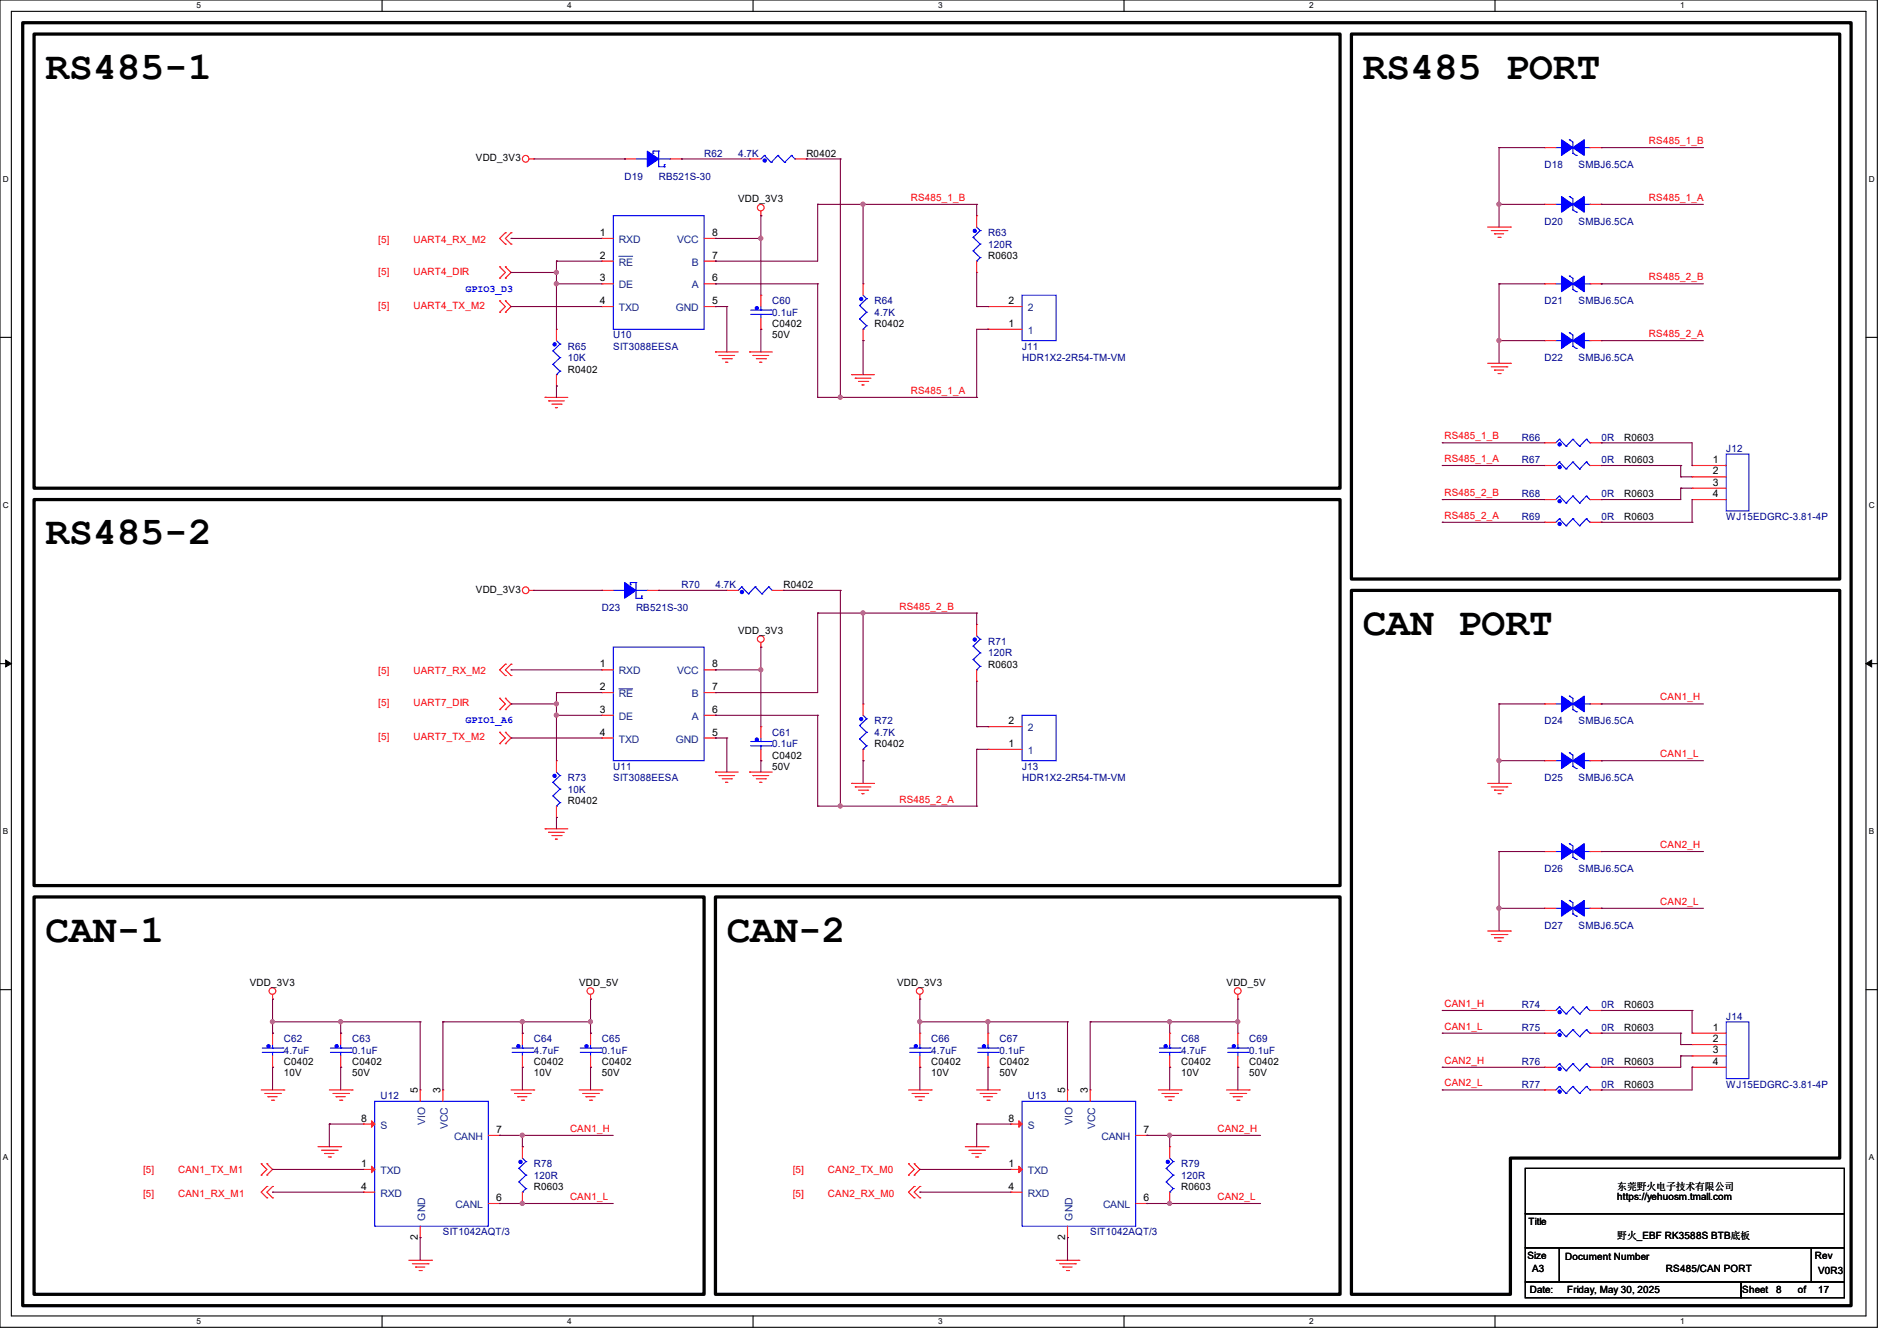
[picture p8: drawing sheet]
<svg xmlns="http://www.w3.org/2000/svg" width="297mm" height="210mm" viewBox="0 0 297 210" stroke-linecap="round" stroke-linejoin="round" font-family="sans-serif">
<path d="M0 0h293.9v207.9h-293.9zM1.8 1.8h290.3v204.3h-290.3z" fill="none" stroke="#000" stroke-width=".17"/>
<g fill="#fff">
<path d="M30.8 .2h.7v1.4h-.7z"/>
<path d="M30.8 206.2h.7v1.4h-.7z"/>
</g>
<path d="M59.8 0v1.8M59.8 206.1v1.8" fill="none" stroke="#000" stroke-width=".17"/>
<g fill="#fff">
<path d="M88.8 .2h.7v1.4h-.7z"/>
<path d="M88.8 206.2h.7v1.4h-.7z"/>
</g>
<path d="M117.9 0v1.8M117.9 206.1v1.8" fill="none" stroke="#000" stroke-width=".17"/>
<g fill="#fff">
<path d="M146.9 .2h.7v1.4h-.7z"/>
<path d="M146.9 206.2h.7v1.4h-.7z"/>
</g>
<path d="M176 0v1.8M176 206.1v1.8" fill="none" stroke="#000" stroke-width=".17"/>
<g fill="#fff">
<path d="M205 .2h.7v1.4h-.7z"/>
<path d="M205 206.2h.7v1.4h-.7z"/>
</g>
<path d="M234.1 0v1.8M234.1 206.1v1.8" fill="none" stroke="#000" stroke-width=".17"/>
<g fill="#fff">
<path d="M263.1 .2h.6v1.4h-.6z"/>
<path d="M263.1 206.2h.6v1.4h-.6z"/>
<path d="M.5 27.3h.9v1.4h-.9z"/>
<path d="M292.6 27.3h.9v1.4h-.9z"/>
<path d="M.5 78.4h.9v1.4h-.9z"/>
<path d="M292.6 78.4h.9v1.4h-.9z"/>
</g>
<path d="M0 52.8h1.8M292.1 52.8h1.8" fill="none" stroke="#000" stroke-width=".17"/>
<g fill="#fff">
<path d="M.5 129.5h.8v1.4h-.8z"/>
<path d="M292.6 129.5h.8v1.4h-.8z"/>
</g>
<path d="M0 103.9h1.8M292.1 103.9h1.8" fill="none" stroke="#000" stroke-width=".17"/>
<path d="M.9 103.4l.9 .5-.9 .5zM292.1 103.9l.9-.5v1z" fill="#000" stroke="#000" stroke-width=".16"/>
<g fill="#fff">
<path d="M.5 180.5h.8v1.4h-.8z"/>
<path d="M292.6 180.5h.8v1.4h-.8z"/>
</g>
<path d="M0 155h1.8M292.1 155h1.8M238.8 183h50v7.1h-50zM238.8 190.1h50v5.3h-50zM238.8 195.4h5.3v5.3h-5.3zM244.1 195.4h39.5v5.3h-39.5zM283.6 195.4h5.2v5.3h-5.2zM238.8 200.7h33.8v2.5h-33.8zM272.6 200.7h16.2v2.5h-16.2z" fill="none" stroke="#000" stroke-width=".17"/>
<path d="M3.6 3.6h286.2v200.9h-286.2zM5.3 5.3h204.5v71.2h-204.5zM211.6 5.3h76.4v85.4h-76.4zM5.3 78.2h204.5v60.5h-204.5zM211.6 92.5h76.4v88.9h-51.5v21.3h-24.9zM5.3 140.5h104.9v62.2h-104.9zM112 140.5h97.8v62.2h-97.8z" fill="none" stroke="#000" stroke-width=".51"/>
<g fill="none" stroke="#f00" stroke-width=".17">
<path d="M79.1 36.4h.1M79.1 38.2h.1M79.1 36.4l-.9 .9 .9 .9M80 36.4h.1M80 38.2h.1M80 36.4l-.9 .9 .9 .9M82.8 24.9h.8M83.6 24.9h.1M94.2 37.3h.1M94.2 37.3h1.8M97.8 24.9h.1M97.8 24.9h1.8"/>
<path d="M104.9 24.9h1.8M106.7 24.9h.1M110.2 37.3h1.8M112 37.3h.1M117.3 24.9h.1M117.3 24.9h1.8M119.1 33.8h.1M119.1 33.1v.7M124.5 24.9h1.7M126.2 24.9h.1M152.9 33.8h.1M152.9 33.8v1.8"/>
<path d="M232.9 35.6h3.6M233.5 36.1h2.4M234 36.6h.1M234 36.6h1.4M234.5 37.2h.4M234.9 37.2h.1M235.9 36.1h.1M236.5 35.6h.1M241.8 23.1h.1M241.8 32h.1M241.8 23.1h1.8M241.8 32h1.8"/>
<path d="M248.9 23.1h1.8M248.9 32h1.8M250.7 23.1h.1M250.7 32h.1M78.2 41.8h.1M78.2 43.6h.1M78.2 47.1h.1M78.2 48.9h.1M78.2 41.8l.9 .9-.9 .9M78.2 47.1l.9 .9-.9 .9M79.1 43.6h.1M79.1 41.8h.1"/>
<path d="M79.1 48.9h.1M79.1 47.1h.1M79.1 41.8l.9 .9-.9 .9M79.1 47.1l.9 .9-.9 .9M87.1 51.6h.1M87.1 51.6v1.7M87.1 58.7v1.8M94.2 48h.1M94.2 40.9h.1M94.2 44.4h.1M94.2 44.4h1.8M94.2 48h1.8"/>
<path d="M94.2 40.9h1.8M110.2 44.4h1.8M110.2 48h1.8M110.2 40.9h1.8M112 55.1h.1M112 44.4h.1M112 48h.1M112 40.9h.1M112 55.1h3.6M112.6 55.7h.1M112.6 55.7h2.4M113.1 56.2h1.4"/>
<path d="M113.6 56.7h.1M113.6 56.7h.4M114.5 56.2h.1M117.3 55.1h.1M117.3 55.1h3.6M117.9 55.7h.1M117.9 55.7h2.5M118.4 56.2h1.4M119 56.7h.1M119 56.7h.3M119.1 46.2h.1M119.1 51.6h.1"/>
<path d="M119.1 46.2v1.8M119.1 49.8v1.8M119.8 56.2h.1M133.3 58.7h.1M133.3 58.7h3.6M133.9 59.2h.1M133.9 59.2h2.5M134.4 59.7h1.4M135.1 44.4h.1M135.1 53.3h.1M135.1 44.4v1.8M135.1 51.6v1.7"/>
<path d="M135.8 59.7h.1M152.9 42.7h.1M152.9 40.9v1.8M154.7 51.6h.1M154.7 48h.1M154.7 51.6h5.3M154.7 48h5.3M232.9 56.9h3.6M233.5 57.4h2.4M234 58h.1M234 58h1.4M234.5 58.5h.4"/>
<path d="M234.9 58.5h.1M235.9 57.4h.1M236.5 56.9h.1M241.8 44.4h.1M241.8 53.3h.1M241.8 44.4h1.8M241.8 53.3h1.8M248.9 44.4h1.8M248.9 53.3h1.8M250.7 44.4h.1M250.7 53.3h.1M85.3 62.2h.1"/>
<path d="M85.3 62.2h3.6M85.9 62.8h.1M85.9 62.8h2.4M86.4 63.3h1.4M87 63.8h.1M87 63.8h.3M87.1 60.5h.1M87.8 63.3h.1M135 60.3h.1M135 60.3h.3M241.8 69.3h.1M241.8 72.9h.1"/>
<path d="M241.8 78.2h.1M241.8 69.3h1.8M241.8 72.9h1.8M241.8 78.2h1.8M248.9 69.3h1.8M248.9 72.9h1.8M248.9 78.2h1.8M250.7 69.3h.1M250.7 72.9h.1M250.7 78.2h.1M264.9 72.9h.1M264.9 74.7h.1"/>
<path d="M264.9 76.5h.1M264.9 78.2h.1M264.9 72.9h5.4M264.9 78.2h5.4M264.9 74.7h5.4M264.9 76.5h5.4M82.8 92.5h.8M83.6 92.5h.1M94.2 92.5h.1M94.2 92.5h1.8M101.3 92.5h1.8M103.1 92.5h.1"/>
<path d="M113.8 92.5h.1M113.8 92.5h1.8M120.9 92.5h1.8M122.7 92.5h.1M152.9 97.8h.1M152.9 97.8v1.8M241.8 81.8h.1M241.8 81.8h1.8M248.9 81.8h1.8M250.7 81.8h.1M78.2 109.3h.1M78.2 111.1h.1"/>
<path d="M78.2 114.7h.1M78.2 116.5h.1M78.2 109.3l.9 .9-.9 .9M78.2 114.7l.9 .9-.9 .9M79.1 111.1h.1M79.1 109.3h.1M79.1 104h.1M79.1 105.8h.1M79.1 116.5h.1M79.1 114.7h.1M79.1 109.3l.9 .9-.9 .9M79.1 104l-.9 .9 .9 .9"/>
<path d="M79.1 114.7l.9 .9-.9 .9M80 104h.1M80 105.8h.1M80 104l-.9 .9 .9 .9M87.1 119.1h.1M87.1 119.1v1.8M94.2 115.6h.1M94.2 108.5h.1M94.2 104.9h.1M94.2 112h.1M94.2 115.6h1.8M94.2 108.5h1.8"/>
<path d="M94.2 104.9h1.8M94.2 112h1.8M110.2 115.6h1.8M110.2 108.5h1.8M110.2 104.9h1.8M110.2 112h1.8M112 112h.1M112 115.6h.1M112 108.5h.1M112 104.9h.1M119.1 101.3h.1M119.1 113.8h.1"/>
<path d="M119.1 119.1h.1M119.1 100.6v.7M119.1 113.8v1.8M119.1 117.3v1.8M135.1 110.2h.1M135.1 119.1h.1M135.1 110.2v1.8M135.1 117.3v1.8M152.9 106.7h.1M152.9 104.9v1.8M154.7 117.3h.1M154.7 113.8h.1"/>
<path d="M154.7 117.3h5.3M154.7 113.8h5.3M241.8 110.2h.1M241.8 119.1h.1M241.8 110.2h1.8M241.8 119.1h1.8M248.9 110.2h1.8M248.9 119.1h1.8M250.7 110.2h.1M250.7 119.1h.1M85.3 129.8h.1M85.3 129.8h3.6"/>
<path d="M85.9 130.3h.1M85.9 130.3h2.4M86.4 130.9h1.4M87 131.4h.1M87 131.4h.3M87.1 128h.1M87.1 126.2v1.8M87.8 130.9h.1M112 120.9h.1M112 120.9h3.6M112.6 121.5h.1M112.6 121.5h2.4"/>
<path d="M113.1 122h1.4M113.6 122.5h.1M113.6 122.5h.4M114.5 122h.1M117.3 120.9h.1M117.3 120.9h3.6M117.9 121.5h.1M117.9 121.5h2.5M118.4 122h1.4M119 122.5h.1M119 122.5h.3M119.8 122h.1"/>
<path d="M133.3 122.7h.1M133.3 122.7h3.6M133.9 123.2h.1M133.9 123.2h2.5M134.4 123.7h1.4M135 124.3h.1M135 124.3h.3M135.8 123.7h.1M232.9 122.7h3.6M233.5 123.2h2.4M234 123.7h.1M234 123.7h1.4"/>
<path d="M234.5 124.3h.4M234.9 124.3h.1M235.9 123.2h.1M236.5 122.7h.1M241.8 133.3h.1M241.8 133.3h1.8M248.9 133.3h1.8M250.7 133.3h.1M42.7 156.5h.1M42.7 155.7v.8M92.5 156.5h.1M92.5 155.7v.8"/>
<path d="M144 156.5h.1M144 155.7v.8M193.8 156.5h.1M193.8 155.7v.8M232.9 145.8h3.6M233.5 146.3h2.4M234 146.9h.1M234 146.9h1.4M234.5 147.4h.4M234.9 147.4h.1M235.9 146.3h.1M236.5 145.8h.1"/>
<path d="M241.8 142.2h.1M241.8 158.2h.1M241.8 142.2h1.8M241.8 158.2h1.8M248.9 142.2h1.8M248.9 158.2h1.8M250.7 142.2h.1M250.7 158.2h.1M40.9 170.7h3.5M41.4 171.2h2.5M42 171.7h.1M42 171.7h1.4"/>
<path d="M42.5 172.3h.3M42.7 161.8h.1M42.7 167.1h.1M42.7 161.8v1.8M42.7 165.4v1.7M42.8 172.3h.1M43.9 171.2h.1M44.4 170.7h.1M49.8 179.6h3.5M51.6 170.7h3.5M52.1 171.2h2.5M52.6 171.7h.1"/>
<path d="M52.6 171.7h1.5M53.2 172.3h.3M53.3 179.6h.1M53.3 161.8h.1M53.3 167.1h.1M53.3 161.8v1.8M53.3 165.4v1.7M53.5 172.3h.1M54.6 171.2h.1M55.1 170.7h.1M56.9 176h.1M56.9 176h1.8"/>
<path d="M65.8 170.7h.1M65.8 170.7v1.8M69.3 170.7h.1M69.3 170.7v1.8M76.5 177.8h1.7M78.2 177.8h.1M80 170.7h3.6M80.6 171.2h2.4M81.1 171.7h.1M81.1 171.7h1.4M81.6 172.3h.4M81.8 179.6h.1"/>
<path d="M81.8 161.8h.1M81.8 167.1h.1M81.8 161.8v1.8M81.8 165.4v1.7M81.8 179.6v1.8M82 172.3h.1M83 171.2h.1M83.6 170.7h.1M90.7 170.7h3.5M91.2 171.2h2.5M91.7 171.7h.1M91.7 171.7h1.5"/>
<path d="M92.3 172.3h.3M92.5 161.8h.1M92.5 167.1h.1M92.5 161.8v1.8M92.5 165.4v1.7M92.6 172.3h.1M93.7 171.2h.1M94.2 170.7h.1M142.2 170.7h3.6M142.8 171.2h2.4M143.3 171.7h.1M143.3 171.7h1.4"/>
<path d="M143.8 172.3h.4M144 161.8h.1M144 167.1h.1M144 161.8v1.8M144 165.4v1.7M144.2 172.3h.1M145.2 171.2h.1M145.8 170.7h.1M151.1 179.6h3.6M152.9 170.7h3.6M153.5 171.2h2.4M154 171.7h.1"/>
<path d="M154 171.7h1.4M154.5 172.3h.4M154.7 179.6h.1M154.7 161.8h.1M154.7 167.1h.1M154.7 161.8v1.8M154.7 165.4v1.7M154.9 172.3h.1M155.9 171.2h.1M156.5 170.7h.1M158.2 176h.1M158.2 176h1.8"/>
<path d="M167.1 170.7h.1M167.1 170.7v1.8M170.7 170.7h.1M170.7 170.7v1.8M177.8 177.8h1.8M179.6 177.8h.1M181.4 170.7h3.5M181.9 171.2h2.5M182.4 171.7h.1M182.4 171.7h1.5M183 172.3h.3M183.1 179.6h.1"/>
<path d="M183.1 161.8h.1M183.1 167.1h.1M183.1 161.8v1.8M183.1 165.4v1.7M183.1 179.6v1.8M183.3 172.3h.1M184.4 171.2h.1M184.9 170.7h.1M192 170.7h3.6M192.6 171.2h2.4M193.1 171.7h.1M193.1 171.7h1.4"/>
<path d="M193.6 172.3h.4M193.8 161.8h.1M193.8 167.1h.1M193.8 161.8v1.8M193.8 165.4v1.7M194 172.3h.1M195 171.2h.1M195.6 170.7h.1M241.8 167.1h.1M241.8 170.7h.1M241.8 161.8h.1M241.8 170.7h1.8"/>
<path d="M241.8 167.1h1.8M241.8 161.8h1.8M248.9 170.7h1.8M248.9 167.1h1.8M248.9 161.8h1.8M250.7 167.1h.1M250.7 170.7h.1M250.7 161.8h.1M264.9 161.8h.1M264.9 163.6h.1M264.9 165.4h.1M264.9 167.1h.1"/>
<path d="M264.9 167.1h5.4M264.9 161.8h5.4M264.9 163.6h5.4M264.9 165.4h5.4M40.9 184h.1M40.9 182.2h.1M40.9 182.2l.9 .9-.9 .9M41.8 182.2h.1M41.8 184h.1M41.8 185.8h.1M41.8 187.6h.1M41.8 182.2l.9 .9-.9 .9"/>
<path d="M41.8 185.8l-.9 .9 .9 .9M42.7 185.8h.1M42.7 187.6h.1M42.7 185.8l-.9 .9 .9 .9M50.3 180.1h2.5M50.8 180.6h.1M50.8 180.6h1.5M51.4 181.2h.3M51.7 181.2h.1M52.8 180.1h.1M56.9 183.1h.1M56.9 186.7h.1"/>
<path d="M56.9 183.1h1.8M56.9 186.7h1.8M64 197.4h3.6M64.6 197.9h2.4M65.1 198.4h.1M65.1 198.4h1.4M65.6 199h.4M65.8 193.8h.1M65.8 192v1.8M66 199h.1M67 197.9h.1M67.6 197.4h.1"/>
<path d="M76.5 188.5h1.7M78.2 188.5h.1M81.8 188.5h.1M81.8 186.7v1.8M142.2 184h.1M142.2 182.2h.1M142.2 182.2l.9 .9-.9 .9M143.1 182.2h.1M143.1 184h.1M143.1 185.8h.1M143.1 187.6h.1M143.1 182.2l.9 .9-.9 .9"/>
<path d="M143.1 185.8l-.9 .9 .9 .9M144 185.8h.1M144 187.6h.1M144 185.8l-.9 .9 .9 .9M151.7 180.1h2.4M152.2 180.6h.1M152.2 180.6h1.4M152.7 181.2h.4M153.1 181.2h.1M154.1 180.1h.1M158.2 183.1h.1M158.2 186.7h.1"/>
<path d="M158.2 183.1h1.8M158.2 186.7h1.8M165.4 197.4h3.5M165.9 197.9h2.5M166.4 198.4h.1M166.4 198.4h1.5M167 199h.3M167.1 193.8h.1M167.1 192v1.8M167.3 199h.1M168.4 197.9h.1M168.9 197.4h.1"/>
<path d="M177.8 188.5h1.8M179.6 188.5h.1M183.1 188.5h.1M183.1 186.7v1.8"/>
<circle cx="82.3" cy="24.9" r=".52"/>
<circle cx="119.1" cy="32.5" r=".52"/>
<circle cx="82.3" cy="92.4" r=".52"/>
<circle cx="119.1" cy="100.1" r=".52"/>
<circle cx="42.7" cy="155.2" r=".52"/>
<circle cx="92.4" cy="155.2" r=".52"/>
<circle cx="144" cy="155.2" r=".52"/>
<circle cx="193.8" cy="155.2" r=".52"/>
</g>
<g fill="none" stroke="#00f" stroke-width=".17">
<path d="M96 33.8h14.2v17.8h-14.2zM99.6 24.9h1.7M101.3 24.9h.1M102.2 23.7h.1M102.2 24h.1M102.2 23.7h.9M102.2 23.7v.3M103.1 23.7h.1M103.1 23.7v2.4h.9M103.1 24.9h1.8M104 26.1h.1M104 25.8h.1"/>
<path d="M104 25.8v.3M104.9 24.9h.1M119.7 24.3h.1M119.7 24.3l-.6 .6M119.7 24.3l1 1.1M120.7 25.4h.1M121.8 24.3h.1M121.8 24.3l-1.1 1.1M121.8 24.3l1.1 1.1M122.9 25.4h.1M123.9 24.3h.1M123.9 24.3l-1 1.1"/>
<path d="M123.9 24.3l.6 .6M124.5 24.9h.1M152.4 37.2h.1M152.4 39.3h.1M152.4 37.2l1.1 1M152.4 39.3l1.1 1M152.9 35.6l.6 .5M153.5 36.1h.1M153.5 38.2h.1M153.5 36.1l-1.1 1.1M153.5 38.2l-1.1 1.1M243.6 23.1h.9"/>
<path d="M243.6 32h.9M244.5 23.1h.1M244.5 32h.1M245.7 21.9h.1M245.7 30.8h.1M245.7 21.9l.6 .3v1.8M245.7 30.8l.6 .3v1.8M246.3 24h.1M246.3 32.9h.1M246.3 24l.5 .3M246.3 32.9l.5 .3M246.8 24.3h.1"/>
<path d="M246.8 33.2h.1M248 23.1h.9M248 32h.9M248.9 23.1h.1M248.9 32h.1M86.6 54.9h.1M86.6 57.1h.1M86.6 54.9l1.1 1.1M86.6 57.1l1.1 1M87.1 58.7h.1M87.1 53.3l.6 .6M87.7 53.9h.1"/>
<path d="M87.7 56h.1M87.7 58.1h.1M87.7 53.9l-1.1 1M87.7 56l-1.1 1.1M87.7 58.1l-.6 .6M117.5 49.2h3.2M117.5 48.6h3.2M119.1 49.2h.1M119.1 48.6h.1M119.1 48v.6M119.1 49.2v.6M120.7 49.2h.1"/>
<path d="M120.7 48.6h.1M134.6 47.8h.1M134.6 50h.1M134.6 47.8l1.1 1.1M134.6 50l1.1 1M135.1 51.6h.1M135.1 46.2l.6 .6M135.7 46.8h.1M135.7 48.9h.1M135.7 51h.1M135.7 46.8l-1.1 1M135.7 48.9l-1.1 1.1"/>
<path d="M135.7 51l-.6 .6M152.9 40.9h.1M153.5 40.3h.1M153.5 40.3l-.6 .6M160 46.2h5.4v7.1h-5.4zM243.6 44.4h.9M243.6 53.3h.9M244.5 44.4h.1M244.5 53.3h.1M245.7 43.2h.1M245.7 52.1h.1M245.7 43.2l.6 .4v1.7"/>
<path d="M245.7 52.1l.6 .4v1.7M246.3 45.3h.1M246.3 54.2h.1M246.3 45.3l.5 .4M246.3 54.2l.5 .4M246.8 45.7h.1M246.8 54.6h.1M248 44.4h.9M248 53.3h.9M248.9 44.4h.1M248.9 53.3h.1M244.1 68.8h.1"/>
<path d="M244.1 72.3h.1M244.1 77.7h.1M244.1 68.8l-.5 .5M244.1 68.8l1.1 1.1M244.1 72.3l-.5 .6M244.1 72.3l1.1 1.1M244.1 77.7l-.5 .5M244.1 77.7l1.1 1.1M245.2 69.9h.1M245.2 73.4h.1M245.2 78.8h.1M246.3 68.8h.1"/>
<path d="M246.3 72.3h.1M246.3 77.7h.1M246.3 68.8l-1.1 1.1M246.3 68.8l1 1.1M246.3 72.3l-1.1 1.1M246.3 72.3l1 1.1M246.3 77.7l-1.1 1.1M246.3 77.7l1 1.1M247.3 69.9h.1M247.3 73.4h.1M247.3 78.8h.1M248.4 68.8h.1"/>
<path d="M248.4 72.3h.1M248.4 77.7h.1M248.4 68.8l-1.1 1.1M248.4 68.8l.5 .5M248.4 72.3l-1.1 1.1M248.4 72.3l.5 .6M248.4 77.7l-1.1 1.1M248.4 77.7l.5 .5M248.9 69.3h.1M248.9 72.9h.1M248.9 78.2h.1M270.3 71.1h3.5v8.9h-3.5z"/>
<path d="M96 92.5h1.8M97.8 92.5h.1M98.7 91.2h.1M98.7 91.6h.1M98.7 91.2h.9M98.7 91.2v.4M99.6 91.2h.1M99.6 91.2v2.5h.9M99.6 92.5h1.7M100.5 93.7h.1M100.5 93.3h.1M100.5 93.3v.4"/>
<path d="M101.3 92.5h.1M116.1 91.9h.1M116.1 91.9l-.5 .6M116.1 91.9l1.1 1.1M117.2 93h.1M118.2 91.9h.1M118.2 91.9l-1 1.1M118.2 91.9l1.1 1.1M119.3 93h.1M120.4 91.9h.1M120.4 91.9l-1.1 1.1M120.4 91.9l.5 .6"/>
<path d="M120.9 92.5h.1M152.9 99.6l.6 .5M244.1 81.2h.1M244.1 81.2l-.5 .6M244.1 81.2l1.1 1.1M245.2 82.3h.1M246.3 81.2h.1M246.3 81.2l-1.1 1.1M246.3 81.2l1 1.1M247.3 82.3h.1M248.4 81.2h.1M248.4 81.2l-1.1 1.1"/>
<path d="M248.4 81.2l.5 .6M248.9 81.8h.1M96 101.3h14.2v17.8h-14.2zM117.5 116.8h3.2M117.5 116.1h3.2M119.1 116.8h.1M119.1 116.1h.1M119.1 115.6v.5M119.1 116.8v.5M120.7 116.8h.1M120.7 116.1h.1M134.6 113.6h.1"/>
<path d="M134.6 115.7h.1M134.6 113.6l1.1 1.1M134.6 115.7l1.1 1.1M135.1 117.3h.1M135.1 112l.6 .6M135.7 112.6h.1M135.7 114.7h.1M135.7 116.8h.1M135.7 112.6l-1.1 1M135.7 114.7l-1.1 1M135.7 116.8l-.6 .5M152.4 101.2h.1"/>
<path d="M152.4 103.3h.1M152.4 101.2l1.1 1M152.4 103.3l1.1 1.1M152.9 104.9h.1M153.5 100.1h.1M153.5 102.2h.1M153.5 104.4h.1M153.5 100.1l-1.1 1.1M153.5 102.2l-1.1 1.1M153.5 104.4l-.6 .5M160 112h5.4v7.1h-5.4zM243.6 110.2h.9"/>
<path d="M243.6 119.1h.9M244.5 110.2h.1M244.5 119.1h.1M245.7 109h.1M245.7 117.9h.1M245.7 109l.6 .3v1.8M245.7 117.9l.6 .3v1.8M246.3 111.1h.1M246.3 111.1l.5 .4M246.8 111.5h.1M248 110.2h.9M248 119.1h.9"/>
<path d="M248.9 110.2h.1M248.9 119.1h.1M86.6 122.5h.1M86.6 124.6h.1M86.6 122.5l1.1 1.1M86.6 124.6l1.1 1.1M87.1 126.2h.1M87.1 120.9l.6 .6M87.7 121.5h.1M87.7 123.6h.1M87.7 125.7h.1M87.7 121.5l-1.1 1"/>
<path d="M87.7 123.6l-1.1 1M87.7 125.7l-.6 .5M243.6 133.3h.9M244.5 133.3h.1M245.7 132.1h.1M245.7 132.1l.6 .4v1.7M246.3 134.2h.1M246.3 120h.1M246.3 134.2l.5 .4M246.3 120l.5 .4M246.8 134.6h.1M246.8 120.4h.1"/>
<path d="M248 133.3h.9M248.9 133.3h.1M243.6 142.2h.9M244.1 157.7h.1M244.1 157.7l-.5 .5M244.1 157.7l1.1 1.1M244.5 142.2h.1M245.2 158.8h.1M245.7 141h.1M245.7 141l.6 .4v1.7M246.3 143.1h.1M246.3 157.7h.1"/>
<path d="M246.3 143.1l.5 .4M246.3 157.7l-1.1 1.1M246.3 157.7l1 1.1M246.8 143.5h.1M247.3 158.8h.1M248 142.2h.9M248.4 157.7h.1M248.4 157.7l-1.1 1.1M248.4 157.7l.5 .5M248.9 142.2h.1M248.9 158.2h.1M41.1 164.8h3.2"/>
<path d="M41.1 164.1h3.2M42.7 164.8h.1M42.7 164.1h.1M42.7 163.6v.5M42.7 164.8v.6M44.3 164.8h.1M44.3 164.1h.1M51.7 164.8h3.2M51.7 164.1h3.2M53.3 164.8h.1M53.3 164.1h.1M53.3 163.6v.5"/>
<path d="M53.3 164.8v.6M54.9 164.8h.1M54.9 164.1h.1M58.7 172.5h17.8v19.5h-17.8zM80.2 164.8h3.2M80.2 164.1h3.2M81.8 164.8h.1M81.8 164.1h.1M81.8 163.6v.5M81.8 164.8v.6M83.4 164.8h.1M83.4 164.1h.1"/>
<path d="M90.8 164.8h3.3M90.8 164.1h3.3M92.5 164.8h.1M92.5 164.1h.1M92.5 163.6v.5M92.5 164.8v.6M94.1 164.8h.1M94.1 164.1h.1M142.4 164.8h3.2M142.4 164.1h3.2M144 164.8h.1M144 164.1h.1"/>
<path d="M144 163.6v.5M144 164.8v.6M145.6 164.8h.1M145.6 164.1h.1M153.1 164.8h3.2M153.1 164.1h3.2M154.7 164.8h.1M154.7 164.1h.1M154.7 163.6v.5M154.7 164.8v.6M156.3 164.8h.1M156.3 164.1h.1"/>
<path d="M160 172.5h17.8v19.5h-17.8zM181.5 164.8h3.2M181.5 164.1h3.2M183.1 164.8h.1M183.1 164.1h.1M183.1 163.6v.5M183.1 164.8v.6M184.7 164.8h.1M184.7 164.1h.1M192.2 164.8h3.2M192.2 164.1h3.2M193.8 164.8h.1"/>
<path d="M193.8 164.1h.1M193.8 163.6v.5M193.8 164.8v.6M195.4 164.8h.1M195.4 164.1h.1M244.1 166.6h.1M244.1 170.1h.1M244.1 161.2h.1M244.1 166.6l-.5 .5M244.1 166.6l1.1 1.1M244.1 170.1l-.5 .6M244.1 170.1l1.1 1.1"/>
<path d="M244.1 161.2l-.5 .6M244.1 161.2l1.1 1.1M245.2 167.7h.1M245.2 171.2h.1M245.2 162.3h.1M246.3 166.6h.1M246.3 170.1h.1M246.3 161.2h.1M246.3 166.6l-1.1 1.1M246.3 166.6l1 1.1M246.3 170.1l-1.1 1.1M246.3 170.1l1 1.1"/>
<path d="M246.3 161.2l-1.1 1.1M246.3 161.2l1 1.1M247.3 167.7h.1M247.3 171.2h.1M247.3 162.3h.1M248.4 166.6h.1M248.4 170.1h.1M248.4 161.2h.1M248.4 166.6l-1.1 1.1M248.4 166.6l.5 .5M248.4 170.1l-1.1 1.1M248.4 170.1l.5 .6"/>
<path d="M248.4 161.2l-1.1 1.1M248.4 161.2l.5 .6M248.9 167.1h.1M248.9 170.7h.1M248.9 161.8h.1M270.3 160h3.5v8.9h-3.5zM81.2 183h.1M81.2 185.1h.1M81.2 183l1.1 1M81.2 185.1l1.1 1M81.8 186.7h.1M81.8 181.4l.5 .5"/>
<path d="M82.3 181.9h.1M82.3 184h.1M82.3 186.1h.1M82.3 181.9l-1.1 1.1M82.3 184l-1.1 1.1M82.3 186.1l-.5 .6M182.6 183h.1M182.6 185.1h.1M182.6 183l1.1 1M182.6 185.1l1.1 1M183.1 186.7h.1M183.1 181.4l.6 .5"/>
<path d="M183.7 181.9h.1M183.7 184h.1M183.7 186.1h.1M183.7 181.9l-1.1 1.1M183.7 184l-1.1 1.1M183.7 186.1l-.6 .6"/>
</g>
<g fill="#00f" stroke="#00f" stroke-width=".17">
<path d="M101.3 23.7l1.8 1.2-1.8 1.2z" fill-rule="evenodd"/>
<path d="M244.5 21.9l1.8 1.2-1.8 1.2z" fill-rule="evenodd"/>
<path d="M246.3 23.1l1.7-1.2v2.4z" fill-rule="evenodd"/>
<path d="M244.5 30.8l1.8 1.2-1.8 1.2z" fill-rule="evenodd"/>
<path d="M246.3 32l1.7-1.2v2.4z" fill-rule="evenodd"/>
<path d="M244.5 109l1.8 1.2-1.8 1.3z" fill-rule="evenodd"/>
<path d="M246.3 110.2l1.7-1.2v2.5z" fill-rule="evenodd"/>
<path d="M244.5 43.2l1.8 1.2-1.8 1.3z" fill-rule="evenodd"/>
<path d="M246.3 44.4l1.7-1.2v2.5z" fill-rule="evenodd"/>
<path d="M244.5 132.1l1.8 1.2-1.8 1.3z" fill-rule="evenodd"/>
<path d="M246.3 133.3l1.7-1.2v2.5z" fill-rule="evenodd"/>
<path d="M244.5 52.1l1.8 1.2-1.8 1.3z" fill-rule="evenodd"/>
<path d="M246.3 53.3l1.7-1.2v2.5z" fill-rule="evenodd"/>
<path d="M244.5 117.9l1.8 1.2-1.8 1.3z" fill-rule="evenodd"/>
<path d="M246.3 119.1l1.7-1.2v2.5z" fill-rule="evenodd"/>
<path d="M244.5 141l1.8 1.2-1.8 1.3z" fill-rule="evenodd"/>
<path d="M246.3 142.2l1.7-1.2v2.5z" fill-rule="evenodd"/>
<path d="M97.8 91.2l1.8 1.3-1.8 1.2z" fill-rule="evenodd"/>
<circle cx="244.2" cy="167.4" r=".25"/>
<circle cx="244.2" cy="69.6" r=".25"/>
<circle cx="193.2" cy="163.8" r=".25"/>
<circle cx="52.7" cy="163.8" r=".25"/>
<circle cx="244.2" cy="170.9" r=".25"/>
<circle cx="244.2" cy="73.2" r=".25"/>
<circle cx="154.1" cy="163.8" r=".25"/>
<circle cx="244.2" cy="78.5" r=".25"/>
<circle cx="86.8" cy="121.5" r=".25"/>
<circle cx="244.2" cy="82" r=".25"/>
<circle cx="118.5" cy="115.8" r=".25"/>
<circle cx="134.8" cy="112.6" r=".25"/>
<circle cx="42" cy="163.8" r=".25"/>
<circle cx="119.7" cy="25.1" r=".25"/>
<circle cx="81.5" cy="181.9" r=".25"/>
<circle cx="182.8" cy="181.9" r=".25"/>
<circle cx="81.2" cy="163.8" r=".25"/>
<circle cx="86.8" cy="53.9" r=".25"/>
<circle cx="152.6" cy="36.2" r=".25"/>
<circle cx="118.5" cy="48.3" r=".25"/>
<circle cx="143.4" cy="163.8" r=".25"/>
<circle cx="244.2" cy="162.1" r=".25"/>
<circle cx="134.8" cy="46.8" r=".25"/>
<circle cx="91.8" cy="163.8" r=".25"/>
<circle cx="244.2" cy="158.5" r=".25"/>
<circle cx="182.5" cy="163.8" r=".25"/>
<circle cx="116.2" cy="92.7" r=".25"/>
<circle cx="152.6" cy="100.2" r=".25"/>
</g>
<path d="M96.8 40.1h2.2M99 40.1h.1M96.8 107.9h2.2M99 107.9h.1" fill="none" stroke="#004080" stroke-width=".16"/>
<g fill="#f00" stroke="#f00" stroke-width=".17">
<path d="M58.2 182.6l.5 .5-.5 .5z"/>
<path d="M58.2 175.5l.5 .5-.5 .5z"/>
<path d="M159.5 182.6l.5 .5-.5 .5z"/>
<path d="M159.5 175.5l.5 .5-.5 .5z"/>
</g>
<g fill="none" stroke="#800040" stroke-width=".17">
<path d="M80 37.3h.1M80 37.3h14.2M83.6 24.9h14.2M97.8 24.9h.1M106.7 24.9h.1M106.7 24.9h10.6M112 37.3h.1M112 37.3h7.1M119.1 33.8h.1M119.1 37.3h.1M119.1 33.8v12.4M126.2 24.9h.1"/>
<path d="M126.2 24.9h5.4M128 32h.1M128 32h24.9M128 32v8.9h-16M131.6 24.9h.1M131.6 24.9v37.3M135.1 32h.1M135.1 32v12.4M152.9 32h.1M152.9 32v1.8M234.7 23.1h.1M234.7 32h.1"/>
<path d="M234.7 32h7.1M234.7 23.1h7.1M234.7 23.1v12.5M250.7 23.1h.1M250.7 32h.1M250.7 32h16M250.7 23.1h16M80 48h.1M80 42.7h.1M80 48h14.2M80 42.7h7.1M87.1 44.4h.1"/>
<path d="M87.1 40.9h.1M87.1 42.7h.1M87.1 44.4h7.1M87.1 40.9v10.7M87.1 40.9h7.1M112 40.9h.1M112 44.4h.1M112 48h.1M112 44.4h16M112 48h1.8M113.8 48h.1M113.8 48v7.1"/>
<path d="M119.1 51.6h.1M119.1 51.6v3.5M128 44.4h.1M128 44.4v17.8M135.1 53.3h.1M135.1 53.3v5.4M152.9 48h.1M152.9 48h1.8M152.9 42.7v5.3M154.7 48h.1M154.7 51.6h.1M154.7 51.6h-1.8v10.6"/>
<path d="M234.7 53.3h.1M234.7 44.4h.1M234.7 44.4h7.1M234.7 53.3h7.1M234.7 44.4v12.5M250.7 44.4h.1M250.7 53.3h.1M250.7 44.4h16M250.7 53.3h16M87.1 60.5h.1M87.1 60.5v1.7M128 62.2h.1"/>
<path d="M128 62.2h24.9M131.6 62.2h.1M152.9 62.2h.1M225.8 69.3h.1M225.8 72.9h.1M225.8 78.2h.1M225.8 69.3h16M225.8 72.9h16M225.8 78.2h16M250.7 78.2h.1M250.7 72.9h.1M250.7 69.3h.1"/>
<path d="M250.7 69.3h14.2v3.6M250.7 72.9h12.4M263.1 72.9h.1M263.1 74.7h.1M263.1 76.5h.1M263.1 76.5v1.7h-12.4M263.1 72.9v1.8M263.1 74.7h1.8M263.1 76.5h1.8M264.9 72.9h.1M264.9 78.2v3.6M83.6 92.5h10.6"/>
<path d="M94.2 92.5h.1M103.1 92.5h.1M103.1 92.5h10.7M122.7 92.5h.1M122.7 92.5h8.9M128 96h.1M128 96v12.5h-16M128 96h24.9M131.6 92.5h.1M131.6 92.5v33.7M135.1 96h.1M135.1 96v14.2"/>
<path d="M152.9 96h.1M152.9 96v1.8M225.8 81.8h.1M225.8 81.8h16M250.7 81.8h.1M250.7 81.8h14.2M264.9 81.8h.1M80 110.2h.1M80 104.9h.1M80 115.6h.1M80 104.9h14.2M80 115.6h14.2"/>
<path d="M80 110.2h7.1M87.1 108.5h.1M87.1 110.2h.1M87.1 112h.1M87.1 108.5v10.6M87.1 108.5h7.1M87.1 112h7.1M112 108.5h.1M112 112h.1M112 104.9h.1M112 115.6h.1M112 112h16"/>
<path d="M112 104.9h7.1M112 115.6h1.8M113.8 115.6h.1M113.8 115.6v5.3M119.1 101.3h.1M119.1 104.9h.1M119.1 119.1h.1M119.1 101.3v12.5M119.1 119.1v1.8M128 112h.1M128 112v14.2M135.1 119.1h.1"/>
<path d="M135.1 119.1v3.6M152.9 117.3h.1M152.9 113.8h.1M152.9 106.7v7.1M152.9 117.3v8.9M152.9 117.3h1.8M152.9 113.8h1.8M154.7 113.8h.1M234.7 110.2h.1M234.7 119.1h.1M234.7 110.2h7.1M234.7 110.2v12.5"/>
<path d="M234.7 119.1h7.1M250.7 110.2h.1M250.7 119.1h.1M250.7 110.2h16M250.7 119.1h16M87.1 128h.1M87.1 128v1.8M128 126.2h.1M128 126.2h24.9M131.6 126.2h.1M152.9 126.2h.1M234.7 133.3h.1"/>
<path d="M234.7 133.3v12.5M234.7 133.3h7.1M250.7 133.3h.1M250.7 133.3h16M42.7 156.5h.1M42.7 156.5v5.3M92.5 156.5h.1M92.5 156.5v5.3M144 156.5h.1M144 156.5v5.3M193.8 156.5h.1M193.8 156.5v5.3"/>
<path d="M225.8 158.2h.1M225.8 158.2h16M234.7 142.2h.1M234.7 142.2h7.1M250.7 142.2h.1M250.7 158.2h.1M250.7 142.2h16M250.7 158.2h14.2M264.9 158.2h.1M264.9 158.2v3.6M42.7 167.1h.1M42.7 160h.1"/>
<path d="M42.7 161.8h.1M42.7 160h23.1M42.7 167.1v3.6M51.6 176h.1M51.6 176v3.6M51.6 176h5.3M53.3 167.1h.1M53.3 161.8h.1M53.3 160h.1M53.3 160v1.8M53.3 167.1v3.6M65.8 160h.1"/>
<path d="M65.8 160v10.7M69.3 160h.1M69.3 160v10.7M69.3 160h23.2M78.2 177.8h.1M78.2 177.8h17.8M81.8 167.1h.1M81.8 161.8h.1M81.8 160h.1M81.8 179.6h.1M81.8 177.8h.1M81.8 160v1.8"/>
<path d="M81.8 167.1v3.6M81.8 177.8v1.8M92.5 167.1h.1M92.5 161.8h.1M92.5 167.1v3.6M144 167.1h.1M144 160h.1M144 160h23.1M144 167.1v3.6M152.9 176h.1M152.9 176v3.6M152.9 176h5.3"/>
<path d="M154.7 167.1h.1M154.7 160h.1M154.7 160v1.8M154.7 167.1v3.6M167.1 160h.1M167.1 160v10.7M170.7 160h.1M170.7 160h23.1M170.7 160v10.7M179.6 177.8h.1M179.6 177.8h17.8M183.1 167.1h.1"/>
<path d="M183.1 160h.1M183.1 177.8h.1M183.1 160v1.8M183.1 167.1v3.6M183.1 177.8v1.8M193.8 167.1h.1M193.8 160h.1M193.8 167.1v3.6M225.8 161.8h.1M225.8 167.1h.1M225.8 170.7h.1M225.8 167.1h16"/>
<path d="M225.8 170.7h16M225.8 161.8h16M250.7 167.1h.1M250.7 170.7h.1M250.7 161.8h.1M250.7 161.8h12.4M263.1 161.8h.1M263.1 163.6h.1M263.1 165.4h.1M263.1 161.8v1.8M263.1 165.4v1.7h-12.4M263.1 163.6h1.8"/>
<path d="M263.1 165.4h1.8M264.9 167.1h.1M264.9 167.1v3.6h-14.2M42.7 183.1h.1M42.7 186.7h.1M42.7 183.1h14.2M42.7 186.7h14.2M65.8 193.8h.1M65.8 193.8v3.6M78.2 188.5h.1M78.2 188.5h17.8M81.8 188.5h.1"/>
<path d="M144 183.1h.1M144 186.7h.1M144 183.1h14.2M144 186.7h14.2M167.1 193.8h.1M167.1 193.8v3.6M179.6 188.5h.1M179.6 188.5h17.8M183.1 188.5h.1"/>
</g>
<g fill="#f0f" stroke="#f0f" stroke-width=".17">
<circle cx="87.1" cy="44.4" r=".32"/>
<circle cx="131.6" cy="62.2" r=".32"/>
<circle cx="119.1" cy="37.3" r=".32"/>
<circle cx="87.1" cy="42.7" r=".32"/>
<circle cx="87.1" cy="110.2" r=".32"/>
<circle cx="87.1" cy="112" r=".32"/>
<circle cx="119.1" cy="104.9" r=".32"/>
<circle cx="131.6" cy="126.2" r=".32"/>
<circle cx="234.7" cy="32" r=".32"/>
<circle cx="234.7" cy="53.3" r=".32"/>
<circle cx="81.8" cy="160" r=".32"/>
<circle cx="53.3" cy="160" r=".32"/>
<circle cx="42.7" cy="160" r=".32"/>
<circle cx="92.4" cy="160" r=".32"/>
<circle cx="81.8" cy="188.4" r=".32"/>
<circle cx="81.8" cy="177.8" r=".32"/>
<circle cx="183.1" cy="160" r=".32"/>
<circle cx="154.7" cy="160" r=".32"/>
<circle cx="144" cy="160" r=".32"/>
<circle cx="193.8" cy="160" r=".32"/>
<circle cx="183.1" cy="188.4" r=".32"/>
<circle cx="183.1" cy="177.8" r=".32"/>
<circle cx="234.7" cy="119.1" r=".32"/>
<circle cx="234.7" cy="142.2" r=".32"/>
<circle cx="135.1" cy="96" r=".32"/>
<circle cx="135.1" cy="32" r=".32"/>
</g>
<g font-size="6.2">
<text x="7.1" y="12.3">RS485-1</text>
<text x="213.4" y="12.3">RS485 PORT</text>
<text x="7.1" y="85.2">RS485-2</text>
<text x="213.4" y="99.4">CAN PORT</text>
<text x="7.1" y="147.4">CAN-1</text>
<text x="113.8" y="147.4">CAN-2</text>
</g>
<g font-size="1.6" fill="#f00">
<text x="258.2" y="22.6">RS485_1_B</text>
<text x="142.6" y="31.5">RS485_1_B</text>
<text x="258.2" y="31.5">RS485_1_A</text>
<text x="59.2" y="38.1">[5]</text>
<text x="64.7" y="38.1">UART4_RX_M2</text>
<text x="59.2" y="43.1">[5]</text>
<text x="64.7" y="43.1">UART4_DIR</text>
<text x="258.2" y="43.9">RS485_2_B</text>
<text x="59.2" y="48.4">[5]</text>
<text x="64.7" y="48.4">UART4_TX_M2</text>
<text x="258.2" y="52.8">RS485_2_A</text>
<text x="142.6" y="61.7">RS485_1_A</text>
<text x="226.2" y="68.8">RS485_1_B</text>
<text x="226.2" y="72.3">RS485_1_A</text>
<text x="226.2" y="77.7">RS485_2_B</text>
<text x="226.2" y="81.2">RS485_2_A</text>
<text x="140.8" y="95.5">RS485_2_B</text>
<text x="59.2" y="105.6">[5]</text>
<text x="64.7" y="105.6">UART7_RX_M2</text>
<text x="59.2" y="110.6">[5]</text>
<text x="64.7" y="110.6">UART7_DIR</text>
<text x="259.9" y="109.7">CAN1_H</text>
<text x="59.2" y="116">[5]</text>
<text x="64.7" y="116">UART7_TX_M2</text>
<text x="259.9" y="118.6">CAN1_L</text>
<text x="140.8" y="125.7">RS485_2_A</text>
<text x="259.9" y="132.8">CAN2_H</text>
<text x="259.9" y="141.7">CAN2_L</text>
<text x="226.2" y="157.7">CAN1_H</text>
<text x="226.2" y="161.2">CAN1_L</text>
<text x="226.2" y="166.6">CAN2_H</text>
<text x="226.2" y="170.1">CAN2_L</text>
<text x="89.2" y="177.2">CAN1_H</text>
<text x="190.6" y="177.2">CAN2_H</text>
<text x="22.4" y="183.7">[5]</text>
<text x="27.9" y="183.7">CAN1_TX_M1</text>
<text x="124.1" y="183.7">[5]</text>
<text x="129.6" y="183.7">CAN2_TX_M0</text>
<text x="22.4" y="187.4">[5]</text>
<text x="27.9" y="187.4">CAN1_RX_M1</text>
<text x="89.2" y="187.9">CAN1_L</text>
<text x="124.1" y="187.4">[5]</text>
<text x="129.6" y="187.4">CAN2_RX_M0</text>
<text x="190.6" y="187.9">CAN2_L</text>
</g>
<g font-size="1.6">
<text x="74.5" y="25.3">VDD_3V3</text>
<text x="126.2" y="24.6">R0402</text>
<text x="115.6" y="31.7">VDD_3V3</text>
<text x="93.9" y="40.5">2</text>
<text x="93.9" y="37">1</text>
<text x="111.5" y="40.5">7</text>
<text x="111.5" y="37">8</text>
<text x="154.7" y="40.6">R0603</text>
<text x="93.9" y="47.6">4</text>
<text x="93.9" y="44.1">3</text>
<text x="111.5" y="44.1">6</text>
<text x="111.5" y="47.6">5</text>
<text x="157.9" y="47.6">2</text>
<text x="120.9" y="51.2">C0402</text>
<text x="120.9" y="53">50V</text>
<text x="136.9" y="51.2">R0402</text>
<text x="157.9" y="51.2">1</text>
<text x="88.9" y="58.3">R0402</text>
<text x="254.3" y="69">R0603</text>
<text x="254.3" y="72.6">R0603</text>
<text x="254.3" y="77.9">R0603</text>
<text x="268.2" y="72.5">1</text>
<text x="268.2" y="74.3">2</text>
<text x="268.2" y="76.1">3</text>
<text x="268.2" y="77.9">4</text>
<text x="254.3" y="81.4">R0603</text>
<text x="74.5" y="92.8">VDD_3V3</text>
<text x="122.7" y="92.1">R0402</text>
<text x="115.6" y="99.2">VDD_3V3</text>
<text x="93.9" y="104.5">1</text>
<text x="111.5" y="104.5">8</text>
<text x="154.7" y="104.6">R0603</text>
<text x="93.9" y="108.1">2</text>
<text x="93.9" y="111.6">3</text>
<text x="111.5" y="111.6">6</text>
<text x="111.5" y="108.1">7</text>
<text x="157.9" y="113.4">2</text>
<text x="93.9" y="115.2">4</text>
<text x="111.5" y="115.2">5</text>
<text x="120.9" y="118.8">C0402</text>
<text x="136.9" y="117">R0402</text>
<text x="157.9" y="117">1</text>
<text x="88.9" y="125.9">R0402</text>
<text x="120.9" y="120.6">50V</text>
<text x="39.1" y="154.3">VDD_3V3</text>
<text x="90.7" y="154.3">VDD_5V</text>
<text x="140.5" y="154.3">VDD_3V3</text>
<text x="192" y="154.3">VDD_5V</text>
<text x="254.3" y="161.5">R0603</text>
<text x="254.3" y="157.9">R0603</text>
<text x="268.2" y="161.4">1</text>
<text x="44.5" y="166.8">C0402</text>
<text x="55.1" y="166.8">C0402</text>
<text x="83.6" y="166.8">C0402</text>
<text x="94.2" y="166.8">C0402</text>
<text x="145.8" y="166.8">C0402</text>
<text x="156.5" y="166.8">C0402</text>
<text x="184.9" y="166.8">C0402</text>
<text x="195.6" y="166.8">C0402</text>
<text x="254.3" y="166.8">R0603</text>
<text x="268.2" y="163.2">2</text>
<text x="268.2" y="165">3</text>
<text x="268.2" y="166.8">4</text>
<text x="44.5" y="168.6">10V</text>
<text x="55.1" y="168.6">50V</text>
<text x="65.4" y="171.2" transform="rotate(-90 65.4 171.2)">5</text>
<text x="69" y="171.2" transform="rotate(-90 69 171.2)">3</text>
<text x="83.6" y="168.6">10V</text>
<text x="94.2" y="168.6">50V</text>
<text x="145.8" y="168.6">10V</text>
<text x="156.5" y="168.6">50V</text>
<text x="166.8" y="171.2" transform="rotate(-90 166.8 171.2)">5</text>
<text x="170.3" y="171.2" transform="rotate(-90 170.3 171.2)">3</text>
<text x="184.9" y="168.6">10V</text>
<text x="195.6" y="168.6">50V</text>
<text x="254.3" y="170.3">R0603</text>
<text x="56.6" y="175.6">8</text>
<text x="77.7" y="177.4">7</text>
<text x="157.9" y="175.6">8</text>
<text x="179" y="177.4">7</text>
<text x="56.6" y="182.8">1</text>
<text x="157.9" y="182.8">1</text>
<text x="56.6" y="186.3">4</text>
<text x="77.7" y="188.1">6</text>
<text x="83.6" y="186.4">R0603</text>
<text x="157.9" y="186.3">4</text>
<text x="179" y="188.1">6</text>
<text x="184.9" y="186.4">R0603</text>
<text x="239.3" y="191.9">Title</text>
<text x="253.2" y="186.4">东莞野火电子技术有限公司</text>
<text x="253.2" y="188">https://yehuosm.tmall.com</text>
<text x="65.4" y="194.1" transform="rotate(-90 65.4 194.1)">2</text>
<text x="166.8" y="194.1" transform="rotate(-90 166.8 194.1)">2</text>
<text x="239.2" y="197.2">Size</text>
<text x="245" y="197.4">Document Number</text>
<text x="253.2" y="194">野火_EBF RK3588S BTB底板</text>
<text x="284.2" y="197.2">Rev</text>
<text x="239.5" y="202.5">Date:</text>
<text x="239.9" y="199.1">A3</text>
<text x="245.4" y="202.5">Friday, May 30, 2025</text>
<text x="260.8" y="199.1">RS485/CAN PORT</text>
<text x="272.8" y="202.5">Sheet</text>
<text x="278.1" y="202.5">8</text>
<text x="281.5" y="202.5">of</text>
<text x="284.7" y="199.5">V0R3</text>
<text x="284.7" y="202.5">17</text>
</g>
<g font-size="1.6" fill="#000080">
<text x="97.8" y="28.1">D19</text>
<text x="103.1" y="28.1">RB521S-30</text>
<text x="110.2" y="24.6">R62</text>
<text x="115.6" y="24.6">4.7K</text>
<text x="241.8" y="26.3">D18</text>
<text x="247.2" y="26.3">SMBJ6.5CA</text>
<text x="241.8" y="35.2">D20</text>
<text x="247.2" y="35.2">SMBJ6.5CA</text>
<text x="154.7" y="37">R63</text>
<text x="154.7" y="38.8">120R</text>
<text x="120.9" y="47.7">C60</text>
<text x="136.9" y="47.7">R64</text>
<text x="241.8" y="47.7">D21</text>
<text x="247.2" y="47.7">SMBJ6.5CA</text>
<text x="96" y="53">U10</text>
<text x="120.9" y="49.4">0.1uF</text>
<text x="136.9" y="49.4">4.7K</text>
<text x="88.9" y="54.8">R65</text>
<text x="88.9" y="56.6">10K</text>
<text x="96" y="54.8">SIT3088EESA</text>
<text x="160" y="54.8">J11</text>
<text x="160" y="56.6">HDR1X2-2R54-TM-VM</text>
<text x="241.8" y="56.6">D22</text>
<text x="247.2" y="56.6">SMBJ6.5CA</text>
<text x="238.3" y="69">R66</text>
<text x="250.7" y="69">0R</text>
<text x="270.3" y="70.8">J12</text>
<text x="238.3" y="72.6">R67</text>
<text x="238.3" y="77.9">R68</text>
<text x="250.7" y="72.6">0R</text>
<text x="250.7" y="77.9">0R</text>
<text x="238.3" y="81.4">R69</text>
<text x="250.7" y="81.4">0R</text>
<text x="270.3" y="81.4">WJ15EDGRC-3.81-4P</text>
<text x="94.2" y="95.7">D23</text>
<text x="99.6" y="95.7">RB521S-30</text>
<text x="106.7" y="92.1">R70</text>
<text x="112" y="92.1">4.7K</text>
<text x="154.7" y="101">R71</text>
<text x="154.7" y="102.8">120R</text>
<text x="136.9" y="113.5">R72</text>
<text x="241.8" y="113.5">D24</text>
<text x="247.2" y="113.5">SMBJ6.5CA</text>
<text x="120.9" y="115.2">C61</text>
<text x="120.9" y="117">0.1uF</text>
<text x="136.9" y="115.2">4.7K</text>
<text x="88.9" y="122.3">R73</text>
<text x="88.9" y="124.1">10K</text>
<text x="96" y="122.3">SIT3088EESA</text>
<text x="96" y="120.6">U11</text>
<text x="160" y="120.6">J13</text>
<text x="160" y="122.3">HDR1X2-2R54-TM-VM</text>
<text x="241.8" y="122.3">D25</text>
<text x="247.2" y="122.3">SMBJ6.5CA</text>
<text x="241.8" y="136.6">D26</text>
<text x="247.2" y="136.6">SMBJ6.5CA</text>
<text x="241.8" y="145.5">D27</text>
<text x="247.2" y="145.5">SMBJ6.5CA</text>
<text x="238.3" y="161.5">R75</text>
<text x="238.3" y="157.9">R74</text>
<text x="250.7" y="161.5">0R</text>
<text x="250.7" y="157.9">0R</text>
<text x="270.3" y="159.7">J14</text>
<text x="44.5" y="163.2">C62</text>
<text x="44.5" y="165">4.7uF</text>
<text x="55.1" y="163.2">C63</text>
<text x="55.1" y="165">0.1uF</text>
<text x="83.6" y="163.2">C64</text>
<text x="83.6" y="165">4.7uF</text>
<text x="94.2" y="163.2">C65</text>
<text x="94.2" y="165">0.1uF</text>
<text x="145.8" y="163.2">C66</text>
<text x="145.8" y="165">4.7uF</text>
<text x="156.5" y="163.2">C67</text>
<text x="156.5" y="165">0.1uF</text>
<text x="184.9" y="163.2">C68</text>
<text x="184.9" y="165">4.7uF</text>
<text x="195.6" y="163.2">C69</text>
<text x="195.6" y="165">0.1uF</text>
<text x="238.3" y="166.8">R76</text>
<text x="250.7" y="166.8">0R</text>
<text x="59.6" y="172.1">U12</text>
<text x="160.9" y="172.1">U13</text>
<text x="238.3" y="170.3">R77</text>
<text x="250.7" y="170.3">0R</text>
<text x="270.3" y="170.3">WJ15EDGRC-3.81-4P</text>
<text x="83.6" y="182.8">R78</text>
<text x="83.6" y="184.6">120R</text>
<text x="184.9" y="182.8">R79</text>
<text x="184.9" y="184.6">120R</text>
<text x="69.3" y="193.5">SIT1042AQT/3</text>
<text x="170.7" y="193.5">SIT1042AQT/3</text>
</g>
<g font-size="1.6" fill="#004080">
<text x="96.9" y="41.6">RE</text>
<text x="96.9" y="38.1">RXD</text>
<text x="106" y="38.1">VCC</text>
<text x="108.3" y="41.6">B</text>
<text x="96.9" y="45.2">DE</text>
<text x="108.3" y="45.2">A</text>
<text x="96.9" y="48.7">TXD</text>
<text x="105.8" y="48.7">GND</text>
<text x="160.9" y="52.3">1</text>
<text x="160.9" y="48.7">2</text>
<text x="96.9" y="105.6">RXD</text>
<text x="106" y="105.6">VCC</text>
<text x="96.9" y="109.2">RE</text>
<text x="96.9" y="112.7">DE</text>
<text x="108.3" y="112.7">A</text>
<text x="108.3" y="109.2">B</text>
<text x="96.9" y="116.3">TXD</text>
<text x="105.8" y="116.3">GND</text>
<text x="160.9" y="118.1">1</text>
<text x="160.9" y="114.5">2</text>
<text x="59.6" y="176.7">S</text>
<text x="66.5" y="176.2" transform="rotate(-90 66.5 176.2)">VIO</text>
<text x="70.1" y="176.8" transform="rotate(-90 70.1 176.8)">VCC</text>
<text x="71.1" y="178.5">CANH</text>
<text x="160.9" y="176.7">S</text>
<text x="167.9" y="176.2" transform="rotate(-90 167.9 176.2)">VIO</text>
<text x="171.5" y="176.8" transform="rotate(-90 171.5 176.8)">VCC</text>
<text x="172.4" y="178.5">CANH</text>
<text x="59.6" y="183.9">TXD</text>
<text x="160.9" y="183.9">TXD</text>
<text x="59.6" y="187.4">RXD</text>
<text x="66.5" y="191.1" transform="rotate(-90 66.5 191.1)">GND</text>
<text x="71.3" y="189.2">CANL</text>
<text x="160.9" y="187.4">RXD</text>
<text x="167.9" y="191.1" transform="rotate(-90 167.9 191.1)">GND</text>
<text x="172.7" y="189.2">CANL</text>
</g>
<g font-size="1.6" fill="#00f">
<text x="72.9" y="45.7">GPIO3_D3</text>
<text x="72.9" y="113.3">GPIO1_A6</text>
</g>
<g font-size="1.3">
<text x="30.8" y="1.3">5</text>
<text x="88.8" y="1.3">4</text>
<text x="146.9" y="1.3">3</text>
<text x="205" y="1.3">2</text>
<text x="263.1" y="1.3">1</text>
<text x=".5" y="28.4">D</text>
<text x="292.6" y="28.4">D</text>
<text x=".5" y="79.5">C</text>
<text x="292.6" y="79.5">C</text>
<text x=".5" y="130.6">B</text>
<text x="292.6" y="130.6">B</text>
<text x=".5" y="181.7">A</text>
<text x="292.6" y="181.7">A</text>
<text x="30.8" y="207.4">5</text>
<text x="88.8" y="207.4">4</text>
<text x="146.9" y="207.4">3</text>
<text x="205" y="207.4">2</text>
<text x="263.1" y="207.4">1</text>
</g>
</svg>
